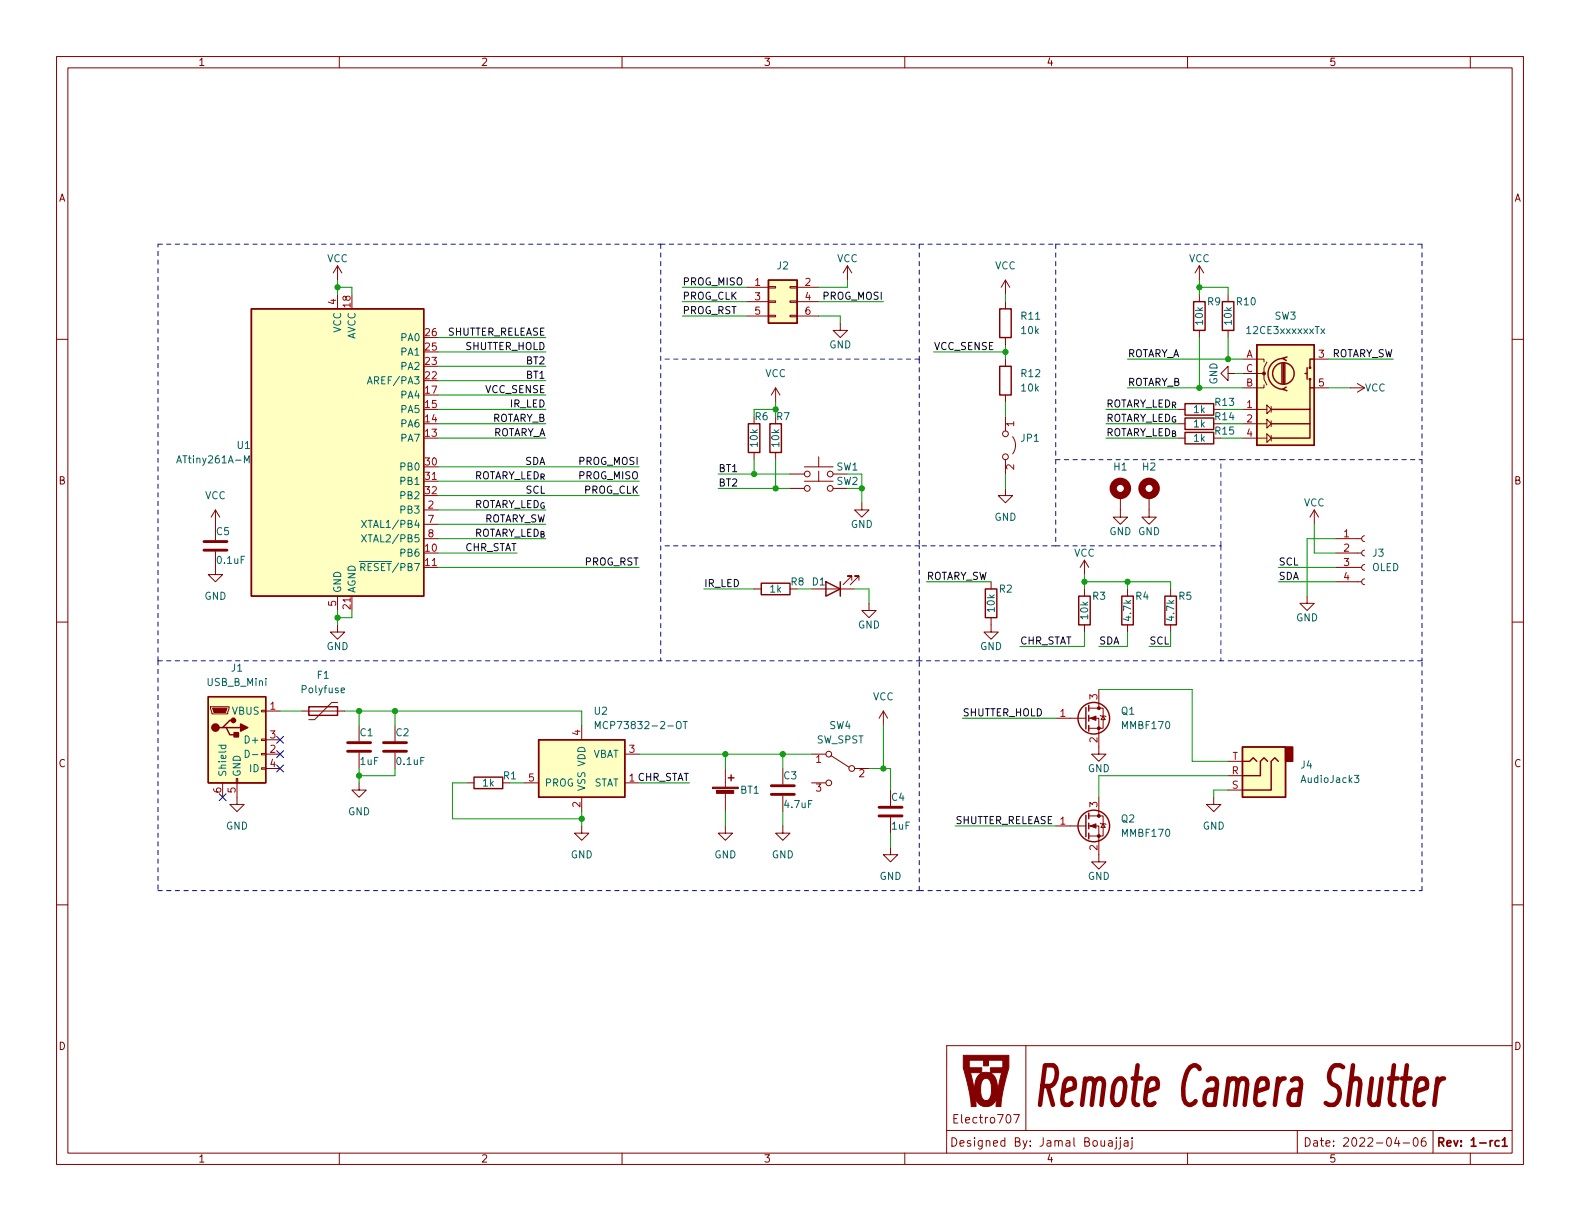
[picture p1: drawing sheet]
<svg xmlns="http://www.w3.org/2000/svg" width="279mm" height="216mm" viewBox="0 0 279 216" stroke-linecap="round" stroke-linejoin="round" font-family="sans-serif">
<g fill="none" stroke="#840000" stroke-width=".18">
<path d="M10 10h259.4v195.9h-259.4zM12 12h255.4v191.9h-255.4zM60 10v2M110 10v2M160 10v2M210 10v2M260 10v2M10 60h2M59.7 47v2.5M59.7 52.1v2.5M59.7 47l-.8 1.3M59.7 47l.8 1.3"/>
<path d="M132.1 50.8h3.8M132.1 53.3h3.8M132.1 55.9h3.8M135.9 55.8h1.3v.2h-1.3zM135.9 53.2h1.3v.3h-1.3zM135.9 50.7h1.3v.2h-1.3zM139.7 55.8h1.3v.2h-1.3zM139.7 53.2h1.3v.3h-1.3zM139.7 50.7h1.3v.2h-1.3zM141 50.8h3.8M141 53.3h3.8M141 55.9h3.8"/>
<path d="M148.6 57.2v1.2h1.3l-1.3 1.3-1.3-1.3h1.3M149.9 47l-.8 1.3M149.9 47v2.5M149.9 47l.7 1.3M177.8 49.5v2.6M177.8 53.3v1.3M177.8 59.7v1.3M177.8 49.5l-.8 1.3M177.8 49.5l.8 1.3M212.1 47l-.8 1.3M212.1 47v2.5M212.1 52.1v1.2"/>
<path d="M212.1 58.4v1.3M212.1 47l.8 1.3M217.2 52.1v1.2M217.2 58.4v1.3M267.4 60h2M137.2 68.6l-.8 1.3M137.2 68.6v2.5M137.2 73.7v1.2M137.2 68.6l.7 1.3M177.8 63.5v1.3M177.8 69.9v1.2M177.8 73.7v2.5"/>
<path d="M179.1 77.2a2.54 2.54 0 0 1 0 3.1M214.6 74.9h1.3M217.2 66v-1.2l-1.3 1.2 1.3 1.3v-1.3h1.2M219.7 63.5h3.8v.5M219.7 66h3.8v1.1l.5 1M219.7 77.5h4.3M219.7 74.9h4.3M219.7 72.4h4.3M223.5 68.1v.5h-3.8M224 64l-.5 1v1h-.5M224 76.7l.8 .8-.8 .7zM224 74.2l.8 .7-.8 .8z"/>
<path d="M224 71.6l.8 .8-.8 .8zM224.8 71.9v1M224.8 74.4v1M224.8 77v1M232.4 68.6h2.5M232.4 63.5h2.5M238.8 68.6h2.5M240 67.8l1.3 .8M241.3 68.6l-1.3 .7M38.1 97.5v4.1h1.3l-1.3 1.3-1.3-1.3h1.3M38.1 90.2l-.8 1.2M38.1 90.2v5.3"/>
<path d="M38.1 90.2l.8 1.2M74.9 95.3h2.6M74.9 90.2h2.6M74.9 85.1h2.6M74.9 92.7h2.6M133.3 80v1.3M137.2 80v1.3M139.7 83.8h2.5M139.7 86.4h2.5M142.2 82.6h5.1M142.2 85.1h5.1M144.8 80.8v1.8"/>
<path d="M144.8 83.3v1.8M147.3 83.8h2.6M147.3 86.4h2.6M152.4 88.9v1.3h1.3l-1.3 1.2-1.3-1.2h1.3M177.8 86.4v1.2h1.3l-1.3 1.3-1.3-1.3h1.3M177.8 81.3v2.5M191.8 99.1v2.5M191.8 99.1l-.8 1.2M191.8 99.1l.7 1.2M198.1 87.6v3.8h1.3l-1.3 1.3-1.3-1.3h1.3M203.2 87.6v3.8h1.3l-1.3 1.3-1.3-1.3h1.3M232.4 90.2l-.8 1.2"/>
<path d="M232.4 90.2v2.5M232.4 90.2l.8 1.2M236.2 97.8h4.6M236.2 95.3h4.6M241.3 99.8l-.4 .2-.1 .3 .1 .4 .4 .1M241.3 97.3l-.4 .1-.1 .4 .1 .3 .4 .2M241.3 94.7l-.4 .2-.1 .4 .1 .3 .4 .2M10 110h2M59.7 110.5v1.3h1.3l-1.3 1.2-1.3-1.2h1.3M59.7 105.4v2.6M62.2 105.4v2.6M74.9 100.3h2.6"/>
<path d="M133.3 104.1h1.3M143.5 104.1h7.6M150.6 102.6v-.7h-.7h.7l-1.5 1.5M151.9 102.6v-.7h-.8h.8l-1.5 1.5M153.7 106.7v1.3h1.2l-1.2 1.2-1.3-1.2h1.3M175.3 109.2v2.6h1.2l-1.2 1.2-1.3-1.2h1.3M175.3 102.9v1.2M191.8 104.1v1.3M191.8 110.5v1.3M199.4 104.1v1.3M199.4 110.5v1.3M207 104.1v1.3"/>
<path d="M207 110.5v1.3M231.1 105.4v1.3h1.3l-1.3 1.3-1.2-1.3h1.2M236.2 102.9h4.6M236.2 100.3h4.6M241.3 102.4l-.4 .1-.1 .4 .1 .3 .4 .2M267.4 110h2M37.2 125h3.3v.2l-.2 1h-2.8zM39.4 138.4v2.6M41.8 137.7h.2v.7h-.2zM41.9 138.4v3.8h1.3l-1.3 1.3-1.3-1.3h1.3M46.2 135.8h.8v.2h-.8zM46.2 133.2h.8v.3h-.8z"/>
<path d="M46.2 130.7h.8v.2h-.8zM46.2 125.6h.8v.3h-.8zM47 125.7h2.5M47 133.4h2.5M47 130.8h2.5M47 135.9h2.5M53.3 125.7h7.7M59.7 124.2h-1l-3.1 3.1h-1M63.5 138.4v1.3h1.3l-1.3 1.3-1.3-1.3h1.3M63.5 128.3v2.8M63.5 133.1v2.8M69.8 128.3v2.8"/>
<path d="M69.8 133.1v2.8M82.5 138.4h1.3M88.9 138.4h1.3M92.7 138.4h2.5M102.9 128.3v2.5M110.5 133.4h2.5M110.5 138.4h2.5M128.3 135.9v3.3M138.4 135.9v2.8M143.5 133.4h2.5M143.5 138.4h2.5M146.9 133.6l3.2 2"/>
<path d="M151.1 135.9h2.6M156.2 125.7l-.8 1.3M156.2 125.7v2.6M156.2 125.7l.8 1.3M157.5 139.7v2.8M186.7 127h5.3M192.5 127h1.8v6.4h1.3l-1.3 1.2-1.3-1.2h1.3M192.5 125.2h2.6v3.6h-2.6M194.3 121.9v3.3M194.6 126.5l.1 .1h.8l.1 .1M195.1 126.6l.4 .7h-.8zM217.2 137.2h2.5"/>
<path d="M217.2 139.7h2.5M217.2 134.6h2.5M10 160h2M102.9 146.1v1.2h1.2l-1.2 1.3-1.3-1.3h1.3M102.9 141v2.5M128.3 146.1v1.2h1.2l-1.2 1.3-1.3-1.3h1.3M128.3 140.2v3.3M138.4 146.1v1.2h1.3l-1.3 1.3-1.2-1.3h1.2M138.4 140.7v2.8M157.5 149.9v1.2h1.2l-1.2 1.3-1.3-1.3h1.3M157.5 144.5v2.8M186.7 146.1h5.3"/>
<path d="M192.5 146.1h1.8v6.3h1.3l-1.3 1.3-1.3-1.3h1.3M192.5 144.3h2.6v3.5h-2.6M194.3 141v3.3M194.6 145.5l.1 .2h.8l.1 .1M195.1 145.7l.4 .6h-.8zM214.6 141v1.2h1.3l-1.3 1.3-1.2-1.3h1.2M267.4 160h2M167.4 199.9h100M179.3 197.1h1l-.7 1.5M181.4 184.9v15M229.4 199.9v4M253.4 199.9v4"/>
<path d="M267.4 184.9h-100v19M60 203.9v2M110 203.9v2M160 203.9v2M194.7 201.7l.1 .9 .3 .1 .2-.2M195.3 201.7v1M196 201.7h.6l.1 1M196.7 202l-.5 .1a.29 .29 0 0 0-.2 .3 .29 .29 0 0 0 .2 .3l.5-.1M197.4 201.7v1.3l-.3 .2M197.4 201.2v.1M198.1 201.7v1.3l-.3 .2M198.1 201.2v.1"/>
<path d="M198.8 201.7h.6l.1 1M199.5 202l-.5 .1a.29 .29 0 0 0-.2 .3 .29 .29 0 0 0 .2 .3l.5-.1M200.2 201.7v1.3l-.3 .2M200.2 201.2v.1M210 203.9v2M247 201.1l-.4 1.1h.9M247.3 201.7v1M248.1 202.1h1.2M250.1 201.2h.2a.81 .81 0 0 1 .5 .6 .81 .81 0 0 1-.3 .8l-.1 .1a.81 .81 0 0 1-.6-.6 .81 .81 0 0 1 .3-.9zM252 201.2a.59 .59 0 0 0-.7 .6v.6l.2 .2 .4 .1 .2-.2 .1-.5-.2-.2-.4-.1-.3 .3M260 203.9v2"/>
<circle cx="177.8" cy="76.7" r=".51"/>
<circle cx="142.7" cy="83.8" r=".51"/>
<circle cx="142.7" cy="86.4" r=".51"/>
<circle cx="146.8" cy="86.4" r=".51"/>
<circle cx="146.8" cy="83.8" r=".51"/>
<circle cx="177.8" cy="80.8" r=".51"/>
<circle cx="146.6" cy="138.4" r=".51"/>
<circle cx="146.6" cy="133.4" r=".51"/>
<circle cx="150.6" cy="135.9" r=".51"/>
</g>
<path d="M265.1 201.7h-.4l-.3 .3v.4l.1 .2h.6M265.7 201.6l.4-.4v1.5M265.7 202.7h.8" fill="none" stroke="#840000" stroke-width=".3"/>
<path d="M250.3 193l2-.6 .1-.7-.1-.7-.4-.3h-.7l-.5 .3-.2 .7-.4 2.7 .1 .6 .4 .4h.7l.5-.4M254.2 190.7l-.6 4.7M255.4 190.7a1.43 1.43 0 0 0-1.4 1.3" fill="none" stroke="#840000" stroke-width=".8"/>
<g fill="#840000" stroke="#840000" stroke-width=".18">
<path d="M170.3 186.6h8.1v2.2l-1.1 4.3-.3 2.6h-.9l.1-1.6a1.9 1.9 0 0 1-1.8 1.6 1.9 1.9 0 0 1-1.9-1.6l.1 1.6h-.9l-.1-1.7h.9h-.9l-1.3-5.2h3.3v.9h-2l.7 3.4v-.5h1.1l.1 .9a.9 .9 0 0 0 .3 .9 .9 .9 0 0 0 1 .1l.3-.5h1.2h-1.2a3.8 3.8 0 0 0-.3-3.2 .89 .89 0 0 0-.9 0 .89 .89 0 0 0-.4 .9l-.1 .9h-1.1a3.3 3.3 0 0 1 1.2-2.8 1.98 1.98 0 0 1 2.8 1.9l.1 1.4 .7-3.4h-2v-.9h2.2v-1.3h-2.5v1h-.9v-1h-2.5v1.3h-1.1z"/>
<path d="M37.6 125.2h2.5l-.2 .8h-2.1z"/>
<path d="M192.8 146.1l1-.4v.7z"/>
<path d="M192.8 127l1-.4v.8z"/>
<path d="M126 139.2h4.6v.2h-4.6z"/>
<path d="M126.7 139.8h3v.5h-3z"/>
<circle cx="223.5" cy="66" r=".25"/>
<circle cx="194.3" cy="147.8" r=".25"/>
<circle cx="194.3" cy="144.3" r=".25"/>
<circle cx="194.3" cy="128.8" r=".25"/>
<circle cx="194.3" cy="125.2" r=".25"/>
</g>
<path d="M36.1 97.3h4M36.1 95.8h4M61.5 132.8h4M61.5 131.3h4M67.8 132.8h4.1M67.8 131.3h4.1M136.4 138.9h4.1M136.4 140.5h4.1M155.4 144.3h4.1M155.4 142.7h4.1" fill="none" stroke="#840000" stroke-width=".51"/>
<g fill="none" stroke="#840000" stroke-width=".25">
<path d="M44.4 54.6h30.5v50.8h-30.5zM135.9 49.5h5.1v7.7h-5.1zM176.8 54.6h2v5.1h-2zM211.1 53.3h2v5.1h-2zM216.2 53.3h2v5.1h-2zM132.3 74.9h2.1v5.1h-2.1zM136.1 74.9h2.1v5.1h-2.1zM176.8 64.8h2v5.1h-2zM209.5 76.5h5.1v2h-5.1zM209.5 71.4h5.1v2h-5.1zM209.5 73.9h5.1v2h-5.1zM222.2 61h10.2v17.7h-10.2z"/>
<path d="M226.7 64.3v3.5M226.9 63.4a2.73 2.73 0 0 0-2.7 2.7 2.73 2.73 0 0 0 2.7 2.7M226.9 64.3v3.5M227.2 64.3v3.5M227.5 68.5l-.7 .3 .8 .3M227.6 63.1l-.8 .3 .7 .4M230.8 66h.3M231.1 65v2.1M231.6 74.9v2.6h-6.8M231.6 72.4v2.5h-6.8M231.6 68.6v3.8h-6.8M231.6 67.1v1.5h.8"/>
<path d="M232.4 63.5h-.8v1.5M134.6 103.1h5.1v2.1h-5.1zM146 102.9l2.6 1.2-2.6 1.3zM148.6 102.9v2.5M174.2 104.1h2.1v5.1h-2.1zM190.8 105.4h2v5.1h-2zM198.4 105.4h2v5.1h-2zM206 105.4h2v5.1h-2zM36.8 123.2h10.2v15.2h-10.2zM39.4 128.7h.6l.6 1.2h1.3M40 128.7h2.5M41.3 127.4h-.7l-1.2 1.3h-.7"/>
<path d="M54.6 125h5.1v1.5h-5.1zM83.8 137.4h5.1v2h-5.1zM95.2 130.8h15.3v10.2h-15.3zM128.8 137.5h1M129.3 137v1M192 125.1v3.8M192.5 124.7v1M192.5 126.5v1M192.5 128.3v1M219.7 132.1h7.6v8.9h-7.6zM219.7 134.6h1.3l.6-.6 .6 .6M224.2 134.6l-.7-.6-.6 .6v2.6h-3.2"/>
<path d="M226.1 134.6l-.7-.6-.6 .6v5.1h-5.1M192 144.1v3.9M192.5 143.8v1M192.5 145.5v1.1M192.5 147.3v1"/>
<circle cx="226.9" cy="66" r="1.9"/>
<circle cx="231.6" cy="65" r=".13"/>
<circle cx="231.6" cy="67.1" r=".13"/>
<circle cx="193.4" cy="127" r="2.79"/>
<circle cx="193.4" cy="146" r="2.79"/>
</g>
<g fill="#ffffc2" stroke="#ffffc2" stroke-width=".18">
<path d="M135.9 49.5h5.1v7.7h-5.1z"/>
<path d="M36.8 123.2h10.2v15.2h-10.2z"/>
<path d="M222.2 61h10.2v17.7h-10.2z"/>
<path d="M219.7 132.1h7.6v8.9h-7.6z"/>
<path d="M95.2 130.8h15.3v10.2h-15.3z"/>
<path d="M44.4 54.6h30.5v50.8h-30.5z"/>
</g>
<g fill="#840000" stroke="#840000" stroke-width=".25">
<path d="M42.5 128l1.3 .7-1.3 .6z"/>
<path d="M41.4 129.5h.8v.8h-.8z"/>
<path d="M227.3 132.1h1.3v2.5h-1.3z"/>
<circle cx="38.1" cy="128.7" r=".63"/>
<circle cx="41.3" cy="127.4" r=".38"/>
</g>
<g fill="none" stroke="#006464" stroke-width=".18">
<path d="M233.6 58.1l.7 .9M234.3 58.1l-.7 .9M65 67.9l.4-1.3 .4 1.3M31.2 81.9l.5-1.3 .4 1.3M43.2 81.9v-1.3l.4 .9 .5-.9v1.3M63.9 92l.9 1.3M63.9 94.6l.9 1.2M64.8 92l-.9 1.3M64.8 94.6l-.9 1.2M38.7 131.8h1.2M39.2 131.8l-.1 .3 .2 .3 .6-.1v-.5M43.4 132.7a.64 .64 0 0 1 .7 .6 .64 .64 0 0 1-.7 .6z"/>
<path d="M44.6 133.4h1M60.3 122.1l.6-.1v-.3l-.4-.1-.2 .2 .1 .6h.5M105.3 128.8v-1.2l.4 .9 .4-.9v1.2M120.8 127.6h.7M121.2 127.6v1.2M239.5 137.1h.8l-.4 .5 .3 .1v.5l-.2 .2-.5-.2"/>
</g>
<g fill="none" stroke="#840000" stroke-width="1.3">
<circle cx="198.1" cy="86.4" r="1.27"/>
<circle cx="203.2" cy="86.4" r="1.27"/>
</g>
<g fill="none" stroke="#0000c2" stroke-width=".18" stroke-dasharray=".8 .8">
<path d="M27.9 43.2h88.9M116.8 43.2v73.6M116.8 43.2h45.8M162.6 43.2v20.3M162.6 43.2h24.1M186.7 43.2h64.8M186.7 43.2v53.3M251.5 43.2v73.6M162.6 63.5v33M162.6 63.5h-45.8M162.6 96.5h-45.8M186.7 81.3h29.2"/>
<path d="M186.7 96.5h-24.1M186.7 96.5h29.2M215.9 81.3h35.6M215.9 96.5v-15.2M215.9 96.5v20.3M27.9 116.8v40.7M27.9 116.8v-73.6M27.9 116.8h134.7M162.6 116.8v-20.3M251.5 116.8h-88.9M27.9 157.5h134.7M162.6 157.5h88.9"/>
<path d="M162.6 157.5v-40.7M251.5 157.5v-40.7"/>
</g>
<g fill="none" stroke="#009600" stroke-width=".18">
<path d="M59.7 50.8h2.5v1.3M59.7 49.5v2.6M77.5 59.7h19M120.6 55.9h11.5M120.6 50.8h11.5M120.6 53.3h11.5M144.8 55.9h3.8v1.3M144.8 53.3h11.4M149.9 49.5v1.3h-5.1M177.8 52.1v1.2M212.1 50.8h5.1v1.3M212.1 49.5v2.6"/>
<path d="M212.1 59.7v8.9M217.2 59.7v3.8M77.5 74.9h19M77.5 77.5h19M77.5 72.4h19M77.5 69.9h19M77.5 62.2h19M77.5 67.3h19M77.5 64.8h19M137.2 72.4h-3.9v1.3M137.2 71.1v2.6M165.1 62.2h12.7"/>
<path d="M177.8 61v2.5M177.8 71.1v2.6M195.6 74.9h12.7M195.6 77.5h12.7M195.6 72.4h12.7M199.4 68.6h20.3M199.4 63.5h20.3M215.9 74.9h3.8M215.9 77.5h3.8M215.9 72.4h3.8M218.4 66h1.3M234.9 68.6h3.9"/>
<path d="M234.9 63.5h11.5M77.5 92.7h19M77.5 90.2h19M77.5 87.6h35.5M77.5 85.1h35.5M77.5 82.6h35.5M77.5 95.3h19M77.5 97.8h13.9M127 86.4h12.7M127 83.8h12.7M133.3 81.3v2.5M137.2 81.3v5.1"/>
<path d="M149.9 86.4h2.5M149.9 83.8h2.5v5.1M177.8 83.8v2.6M232.4 92.7v5.1h3.8M236.2 95.3h-5.1v10.1M59.7 108v2.5M62.2 108v1.2h-2.5M77.5 100.3h35.5M124.5 104.1h8.8M141 104.1h2.5M151.1 104.1h2.6v2.6M163.8 102.9h11.5"/>
<path d="M191.8 111.8v2.5h-11.5M191.8 102.9h15.2v1.2M191.8 101.6v2.5M199.4 111.8v2.5h-5.1M199.4 102.9v1.2M207 111.8v2.5h-3.8M226.1 100.3h10.1M226.1 102.9h10.1M49.5 125.7h3.8M61 125.7h41.9v2.6M63.5 125.7v2.6M63.5 135.9v2.5"/>
<path d="M69.8 135.9v1.3h-6.3M69.8 125.7v2.6M82.5 138.4h-2.5v6.4h22.9M90.2 138.4h2.5M113 138.4h8.9M113 133.4h30.5M128.3 133.4v2.5M138.4 133.4v2.5M153.7 135.9h3.8v3.8M156.2 128.3v7.6M170.2 127h16.5M194.3 121.9h16.5v12.7h6.4"/>
<path d="M217.2 137.2h-22.9v3.8M217.2 139.7h-2.6v1.3M102.9 143.5v2.6M128.3 143.5v2.6M138.4 143.5v2.6M157.5 147.3v2.6M168.9 146.1h17.8"/>
</g>
<path d="M48.9 130.2l1.2 1.2M48.9 132.7l1.2 1.3M48.9 135.3l1.2 1.2M50.1 130.2l-1.2 1.2M50.1 132.7l-1.2 1.3M50.1 135.3l-1.2 1.2M38.8 140.4l1.2 1.2M40 140.4l-1.2 1.2" fill="none" stroke="#000084" stroke-width=".18"/>
<g fill="#009600" stroke="#009600" stroke-width=".18">
<circle cx="217.2" cy="63.5" r=".46"/>
<circle cx="212.1" cy="50.8" r=".46"/>
<circle cx="212.1" cy="68.6" r=".46"/>
<circle cx="177.8" cy="62.2" r=".46"/>
<circle cx="199.4" cy="102.9" r=".46"/>
<circle cx="191.8" cy="102.9" r=".46"/>
<circle cx="63.5" cy="125.7" r=".46"/>
<circle cx="63.5" cy="137.2" r=".46"/>
<circle cx="128.3" cy="133.4" r=".46"/>
<circle cx="156.2" cy="135.9" r=".46"/>
<circle cx="138.4" cy="133.4" r=".46"/>
<circle cx="102.9" cy="144.8" r=".46"/>
<circle cx="59.7" cy="50.8" r=".46"/>
<circle cx="137.2" cy="72.4" r=".46"/>
<circle cx="152.4" cy="86.4" r=".46"/>
<circle cx="137.2" cy="86.4" r=".46"/>
<circle cx="133.3" cy="83.8" r=".46"/>
<circle cx="69.8" cy="125.7" r=".46"/>
<circle cx="59.7" cy="109.2" r=".46"/>
</g>
<text font-size="9.7" fill="#840000" x="182.4" y="195.7">Remote Camera Shutter</text>
<g font-size="2.1" fill="#840000">
<text x="167.9" y="202.7">Designed By: Jamal Bouajjaj</text>
<text x="169.1" y="198.6">Electro707</text>
<text x="230.4" y="202.7">Date: 2022-04-06</text>
<text x="253.9" y="202.7">Rev: 1-rc1</text>
</g>
<g font-size="1.8" fill="#840000">
<text x="35" y="11.6">1</text>
<text x="85" y="11.6">2</text>
<text x="135" y="11.6">3</text>
<text x="185" y="11.6">4</text>
<text x="235" y="11.6">5</text>
<text x="10.3" y="35.6">A</text>
<text x="267.7" y="35.6">A</text>
<text x="10.3" y="85.7">B</text>
<text x="267.7" y="85.7">B</text>
<text x="10.3" y="135.6">C</text>
<text x="267.7" y="135.6">C</text>
<text x="10.3" y="185.7">D</text>
<text x="267.7" y="185.7">D</text>
<text x="35" y="205.6">1</text>
<text x="85" y="205.6">2</text>
<text x="135" y="205.6">3</text>
<text x="185" y="205.6">4</text>
<text x="235" y="205.6">5</text>
</g>
<g font-size="1.8" fill="#006464">
<text x="57.8" y="46.4">VCC</text>
<text x="137.4" y="47.6">J2</text>
<text x="148" y="46.4">VCC</text>
<text x="175.9" y="47.6">VCC</text>
<text x="210.2" y="46.4">VCC</text>
<text x="213.5" y="54">R9</text>
<text x="218.7" y="54">R10</text>
<text x="60.3" y="58.9" transform="rotate(-90 60.3 58.9)">VCC</text>
<text x="180.6" y="56.5">R11</text>
<text x="180.7" y="59.1">10k</text>
<text x="212.7" y="57.4" transform="rotate(-90 212.7 57.4)">10k</text>
<text x="217.8" y="57.4" transform="rotate(-90 217.8 57.4)">10k</text>
<text x="220.6" y="59.1">12CE3xxxxxxTx</text>
<text x="225.4" y="56.5">SW3</text>
<text x="62.9" y="60.1" transform="rotate(-90 62.9 60.1)">AVCC</text>
<text x="71" y="65.4">PA2</text>
<text x="71" y="62.9">PA1</text>
<text x="71" y="60.3">PA0</text>
<text x="146.6" y="61.6">GND</text>
<text x="65.7" y="67.9">AREF/PA3</text>
<text x="71" y="70.5">PA4</text>
<text x="135.3" y="66.7">VCC</text>
<text x="180.6" y="66.7">R12</text>
<text x="180.7" y="69.2">10k</text>
<text x="214.9" y="71.8">R13</text>
<text x="215.3" y="68" transform="rotate(-90 215.3 68)">GND</text>
<text x="241.3" y="69.2">VCC</text>
<text x="71" y="75.6">PA6</text>
<text x="71" y="73">PA5</text>
<text x="133.5" y="74.3">R6</text>
<text x="137.3" y="74.3">R7</text>
<text x="211.1" y="73">1k</text>
<text x="211.1" y="75.6">1k</text>
<text x="214.9" y="76.8">R15</text>
<text x="214.9" y="74.3">R14</text>
<text x="31.9" y="81.9">ATtiny261A-M</text>
<text x="42" y="79.4">U1</text>
<text x="71" y="78.1">PA7</text>
<text x="71" y="83.2">PB0</text>
<text x="134" y="78.9" transform="rotate(-90 134 78.9)">10k</text>
<text x="137.8" y="78.9" transform="rotate(-90 137.8 78.9)">10k</text>
<text x="147.9" y="83.2">SW1</text>
<text x="180.6" y="78.1">JP1</text>
<text x="197" y="83.2">H1</text>
<text x="202.1" y="83.2">H2</text>
<text x="211.1" y="78.1">1k</text>
<text x="36.2" y="88.3">VCC</text>
<text x="71" y="85.7">PB1</text>
<text x="71" y="88.3">PB2</text>
<text x="147.9" y="85.7">SW2</text>
<text x="230.5" y="89.5">VCC</text>
<text x="38.3" y="94.6">C5</text>
<text x="64.9" y="93.3">XTAL1/PB4</text>
<text x="64.9" y="95.9">XTAL2/PB5</text>
<text x="71" y="90.8">PB3</text>
<text x="150.4" y="93.3">GND</text>
<text x="175.8" y="92.1">GND</text>
<text x="196.2" y="94.6">GND GND</text>
<text x="38.5" y="99.7">0.1uF</text>
<text x="63.2" y="101">~{RESET}/PB7</text>
<text x="71" y="98.4">PB6</text>
<text x="189.9" y="98.4">VCC</text>
<text x="242.6" y="101">OLED</text>
<text x="242.8" y="98.4">J3</text>
<text x="36.1" y="106">GND</text>
<text x="60.3" y="104.9" transform="rotate(-90 60.3 104.9)">GND</text>
<text x="62.9" y="104.9" transform="rotate(-90 62.9 104.9)">AGND</text>
<text x="136.2" y="104.8">1k</text>
<text x="139.9" y="103.5">R8</text>
<text x="143.6" y="103.5">D1</text>
<text x="176.7" y="104.8">R2</text>
<text x="193.2" y="106">R3</text>
<text x="200.8" y="106">R4</text>
<text x="208.5" y="106">R5</text>
<text x="151.7" y="111.1">GND</text>
<text x="175.9" y="108.2" transform="rotate(-90 175.9 108.2)">10k</text>
<text x="192.4" y="109.4" transform="rotate(-90 192.4 109.4)">10k</text>
<text x="200" y="109.7" transform="rotate(-90 200 109.7)">4.7k</text>
<text x="207.6" y="109.7" transform="rotate(-90 207.6 109.7)">4.7k</text>
<text x="229.2" y="109.9">GND</text>
<text x="40.9" y="118.7">J1</text>
<text x="57.7" y="114.9">GND</text>
<text x="173.3" y="114.9">GND</text>
<text x="36.7" y="121.3">USB_B_Mini</text>
<text x="53.5" y="122.6">Polyfuse</text>
<text x="56.1" y="120">F1</text>
<text x="154.3" y="123.8">VCC</text>
<text x="41.1" y="126.4">VBUS</text>
<text x="43.7" y="131.4">D+</text>
<text x="63.7" y="130.2">C1</text>
<text x="70" y="130.2">C2</text>
<text x="105.1" y="126.4">U2</text>
<text x="106.6" y="128.9">MCP73832-2-OT</text>
<text x="144.4" y="131.4">SW_SPST</text>
<text x="146.7" y="128.9">SW4</text>
<text x="198.3" y="126.4">Q1</text>
<text x="198.5" y="128.9">MMBF170</text>
<text x="40" y="137.4" transform="rotate(-90 40 137.4)">Shield</text>
<text x="42.5" y="137.4" transform="rotate(-90 42.5 137.4)">GND</text>
<text x="44.2" y="136.5">ID</text>
<text x="63.7" y="135.3">1uF</text>
<text x="70.3" y="135.3">0.1uF</text>
<text x="89" y="137.8">R1</text>
<text x="104.7" y="134">VBAT</text>
<text x="138.6" y="137.8">C3</text>
<text x="192.3" y="136.5">GND</text>
<text x="230.1" y="135.9">J4</text>
<text x="85.4" y="139.1">1k</text>
<text x="96.3" y="139.1">PROG</text>
<text x="103.5" y="140" transform="rotate(-90 103.5 140)">VSS VDD</text>
<text x="104.9" y="139.1">STAT</text>
<text x="130.9" y="140.3">BT1</text>
<text x="138.8" y="142.9">4.7uF</text>
<text x="157.7" y="141.6">C4</text>
<text x="230.3" y="138.4">AudioJack3</text>
<text x="39.9" y="146.7">GND</text>
<text x="61.5" y="144.1">GND</text>
<text x="157.7" y="146.7">1uF</text>
<text x="198.3" y="145.4">Q2</text>
<text x="198.5" y="148">MMBF170</text>
<text x="212.7" y="146.7">GND</text>
<text x="100.9" y="151.8">GND</text>
<text x="126.3" y="151.8">GND</text>
<text x="136.5" y="151.8">GND</text>
<text x="155.5" y="155.6">GND</text>
<text x="192.3" y="155.6">GND</text>
</g>
<g font-size="1.8" fill="#a90000">
<text x="59.4" y="53.8" transform="rotate(-90 59.4 53.8)">4</text>
<text x="133.5" y="50.5">1</text>
<text x="133.5" y="53.1">3</text>
<text x="142.4" y="50.5">2</text>
<text x="142.4" y="53.1">4</text>
<text x="62" y="54.3" transform="rotate(-90 62 54.3)">18</text>
<text x="75.2" y="59.4">26</text>
<text x="133.5" y="55.6">5</text>
<text x="142.4" y="55.6">6</text>
<text x="75.2" y="64.5">23</text>
<text x="75.2" y="62">25</text>
<text x="220.3" y="63.2">A</text>
<text x="220.3" y="65.8">C</text>
<text x="75.2" y="69.6">17</text>
<text x="75.2" y="67.1">22</text>
<text x="220.3" y="68.3">B</text>
<text x="233.2" y="68.3">5</text>
<text x="75.2" y="77.2">13</text>
<text x="75.2" y="74.7">14</text>
<text x="75.2" y="72.1">15</text>
<text x="179.3" y="75.4" transform="rotate(-90 179.3 75.4)">1</text>
<text x="220.5" y="72.1">1</text>
<text x="220.5" y="74.7">2</text>
<text x="220.5" y="77.2">4</text>
<text x="75.2" y="82.3">30</text>
<text x="179.3" y="83" transform="rotate(-90 179.3 83)">2</text>
<text x="75.2" y="84.8">31</text>
<text x="75.2" y="87.4">32</text>
<text x="75.7" y="89.9">2</text>
<text x="75.7" y="92.5">7</text>
<text x="75.7" y="95">8</text>
<text x="237.6" y="95">1</text>
<text x="75.2" y="97.5">10</text>
<text x="75.2" y="100.1">11</text>
<text x="237.6" y="97.5">2</text>
<text x="237.6" y="100.1">3</text>
<text x="59.4" y="107.2" transform="rotate(-90 59.4 107.2)">5</text>
<text x="62" y="107.7" transform="rotate(-90 62 107.7)">21</text>
<text x="237.6" y="102.6">4</text>
<text x="47.8" y="125.5">1</text>
<text x="194.1" y="123.7" transform="rotate(-90 194.1 123.7)">3</text>
<text x="47.8" y="130.6">3</text>
<text x="102.6" y="130" transform="rotate(-90 102.6 130)">4</text>
<text x="187.5" y="126.7">1</text>
<text x="194.1" y="131.3" transform="rotate(-90 194.1 131.3)">2</text>
<text x="47.8" y="133.1">2</text>
<text x="47.8" y="135.6">4</text>
<text x="111.3" y="133.1">3</text>
<text x="144.3" y="134.9">1</text>
<text x="151.9" y="137.4">2</text>
<text x="217.8" y="136.9">R</text>
<text x="217.9" y="134.4">T</text>
<text x="39.1" y="140.2" transform="rotate(-90 39.1 140.2)">6</text>
<text x="41.7" y="140.2" transform="rotate(-90 41.7 140.2)">5</text>
<text x="93.5" y="138.2">5</text>
<text x="102.6" y="142.7" transform="rotate(-90 102.6 142.7)">2</text>
<text x="144.3" y="140">3</text>
<text x="194.1" y="142.7" transform="rotate(-90 194.1 142.7)">3</text>
<text x="217.9" y="139.4">S</text>
<text x="194.1" y="150.4" transform="rotate(-90 194.1 150.4)">2</text>
</g>
<g font-size="1.8" fill="#0f0f0f">
<text x="120.6" y="50.5">PROG_MISO</text>
<text x="120.6" y="53">PROG_CLK</text>
<text x="145.5" y="53">PROG_MOSI</text>
<text x="78.8" y="59.3">SHUTTER_RELEASE</text>
<text x="120.6" y="55.5">PROG_RST</text>
<text x="82.2" y="61.9">SHUTTER_HOLD</text>
<text x="93.2" y="64.4">BT2</text>
<text x="165.1" y="61.9">VCC_SENSE</text>
<text x="199.4" y="63.2">ROTARY_A</text>
<text x="233.2" y="63.2">3 ROTARY_SW</text>
<text x="85.8" y="69.5">VCC_SENSE</text>
<text x="93.2" y="67">BT1</text>
<text x="199.4" y="68.2">ROTARY_B</text>
<text x="86.8" y="74.6">ROTARY_B</text>
<text x="86.8" y="77.1">ROTARY_A</text>
<text x="90.2" y="72">IR_LED</text>
<text x="195.6" y="72">ROTARY_LED_{R}</text>
<text x="195.6" y="74.6">ROTARY_LED_{G}</text>
<text x="195.6" y="77.1">ROTARY_LED_{B}</text>
<text x="92.8" y="82.2">SDA</text>
<text x="102.3" y="82.2">PROG_MOSI</text>
<text x="127" y="83.5">BT1</text>
<text x="80.8" y="89.8">ROTARY_LED_{G}</text>
<text x="80.9" y="84.7">ROTARY_LED_{R}</text>
<text x="93" y="87.3">SCL</text>
<text x="102.3" y="84.7">PROG_MISO</text>
<text x="103.2" y="87.3">PROG_CLK</text>
<text x="127" y="86">BT2</text>
<text x="80.9" y="94.9">ROTARY_LED_{B}</text>
<text x="85.2" y="92.4">ROTARY_SW</text>
<text x="82" y="97.4">CHR_STAT</text>
<text x="103.3" y="100">PROG_RST</text>
<text x="226.1" y="100">SCL</text>
<text x="124.5" y="103.8">IR_LED</text>
<text x="163.8" y="102.5">ROTARY_SW</text>
<text x="226.1" y="102.5">SDA</text>
<text x="180.3" y="114">CHR_STAT</text>
<text x="194.3" y="114">SDA</text>
<text x="203.2" y="114">SCL</text>
<text x="170.2" y="126.7">SHUTTER_HOLD</text>
<text x="111.3" y="138.2">1CHR_STAT</text>
<text x="168.9" y="145.7">SHUTTER_RELEASE 1</text>
</g>
</svg>
